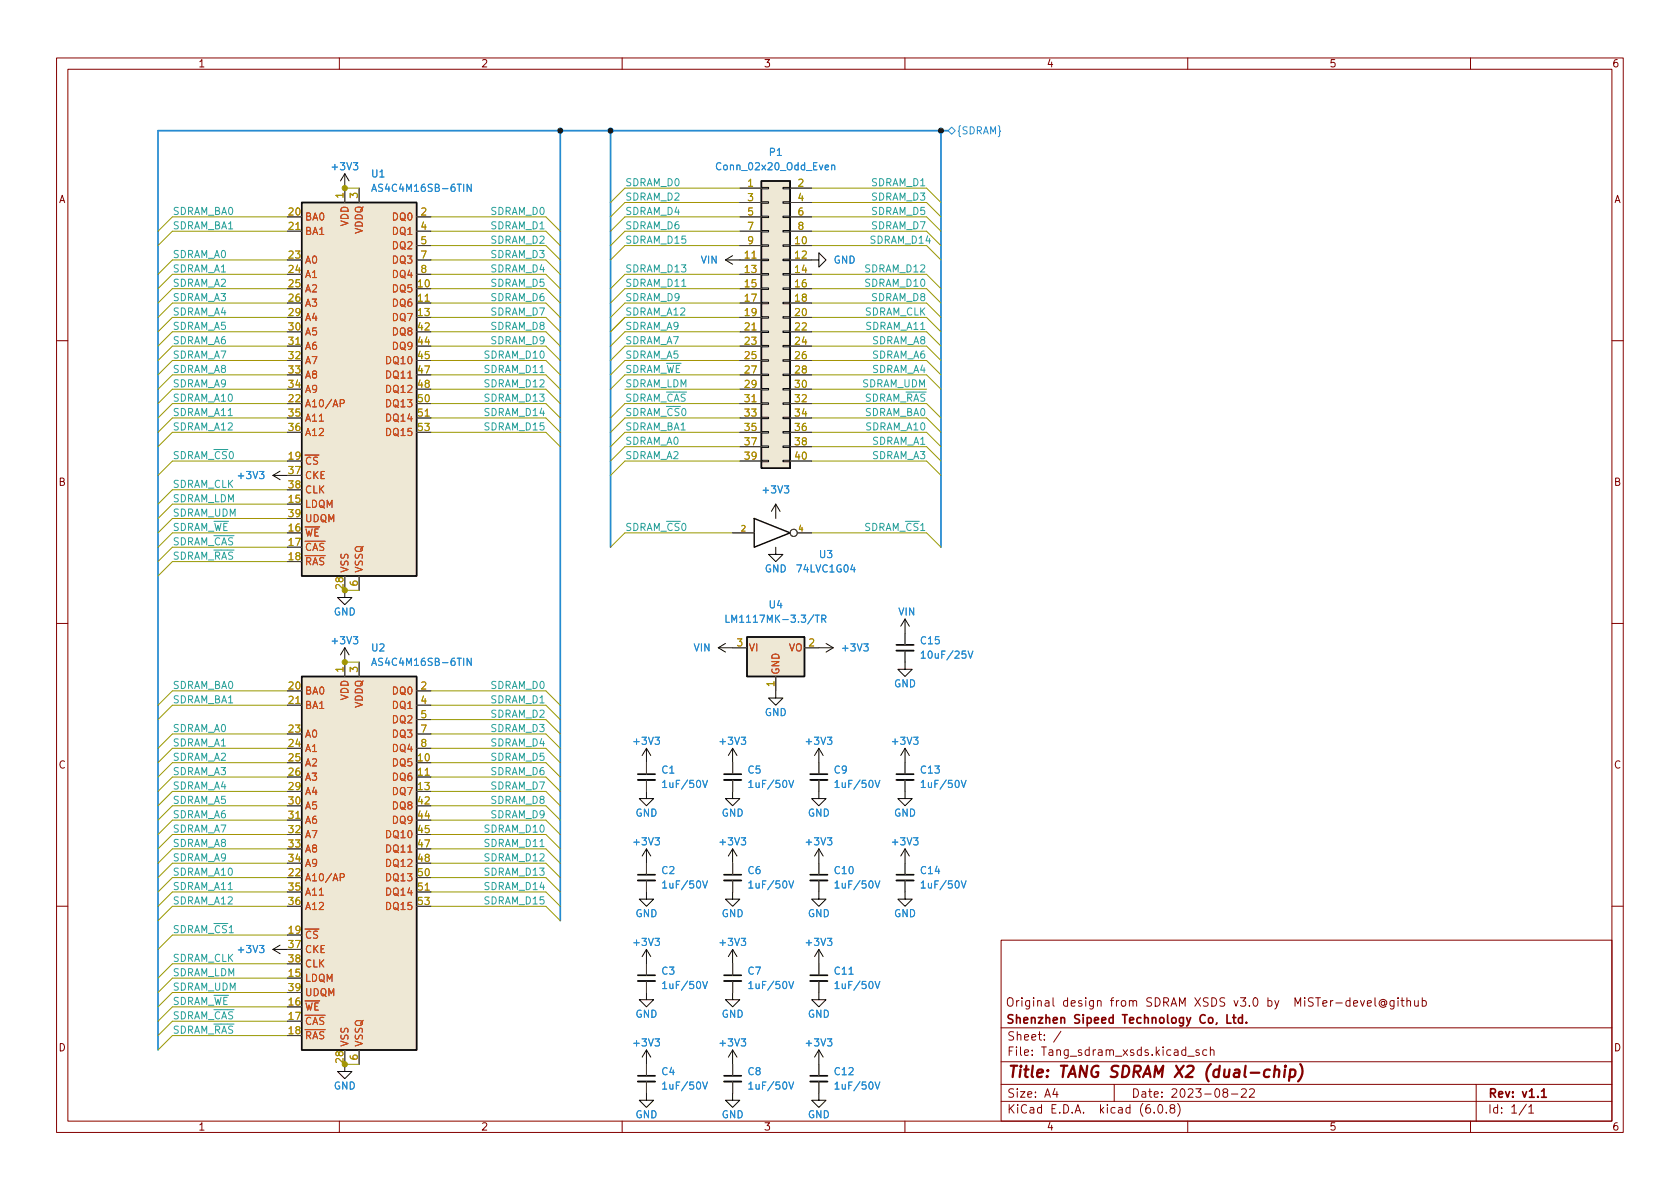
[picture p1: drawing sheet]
<svg xmlns="http://www.w3.org/2000/svg" width="297mm" height="210mm" viewBox="0 0 297 210" stroke-linecap="round" stroke-linejoin="round" font-family="sans-serif">
<g fill="none" stroke="#840000" stroke-width=".18">
<path d="M10 10.2h277v190.1h-277zM12 12.2h273v186.1h-273zM60 10.2v2M110 10.2v2M160 10.2v2M210 10.2v2M260 10.2v2M10 60.2h2M285 60.2h2M10 110.2h2M285 110.2h2M10 160.2h2"/>
<path d="M177 166.3h108v32h-108zM240.5 176.9l.4 1 .4-1M241.8 177.4l.7-.1-.1-.3-.4-.1-.2 .2v.8h.6M243.1 176.4v1.3l.2 .2M244.8 177.2a.36 .36 0 0 0-.5 0 .36 .36 0 0 0 0 .5 .36 .36 0 0 0 .5-.1M244.8 177.1v.5l.2 .1a.63 .63 0 0 0-.2-1 .63 .63 0 0 0-.9 .4 .7 .7 0 0 0 .2 .9 .7 .7 0 0 0 .9-.1M246.5 176.9v1.2l-.3 .3h-.4M246.5 177l-.5-.1-.2 .3v.4l.1 .3h.6M247.2 176.4v.2M247.2 176.9v1M247.7 176.9h.6M247.9 176.4v1.3l.4 .2"/>
<path d="M248.8 176.4v1.5M248.8 177.1l.2-.2 .3 .1 .1 .9M250.1 176.9l.1 1h.3l.3-.1M250.8 176.9v1M251.5 177l.4-.1 .3 .3v.4l-.2 .3h-.5M251.5 176.4v1.5M285 160.2h2M60 198.3v2M110 198.3v2M160 198.3v2M177 194.8h108M177 191.8h108"/>
<path d="M177 187.8h108M177 181.8h108M186.5 192.5l-.4 1h1M186.9 193v1M187.6 182.4l-1.3 1.9M197 191.8v3M204.1 196.7v.1M204.9 195.4l.2-.1a.81 .81 0 0 1 .6 .7 .81 .81 0 0 1-.3 .8h-.2a.81 .81 0 0 1-.6-.6 .81 .81 0 0 1 .3-.8zM206.2 196.7v.1M207.1 196l-.2-.3v-.2l.2-.2 .5 .1 .1 .2-.1 .2-.6 .2-.1 .3v.4l.2 .1h.5l.1-.3-.1-.4-.2-.1M208.2 195.1a1.72 1.72 0 0 1 0 2.3M210 198.3v2"/>
<path d="M210 186.8h1.1M212 185.7l-.4-.1-.2 .2 .1 .3 .5 .1v.4h-.6M213.4 185.7l-.5-.1-.3 .3v.4l.2 .3h.6M214 185.1v1.5M214 185.8l.2-.2 .4 .1v.9M216.5 193.2l-.3-.3 .1-.2 .2-.2 .4 .1 .2 .2-.1 .2-.6 .2-.2 .3 .1 .4 .2 .1h.4l.2-.3v-.2l-.3-.3M217.7 193.5h1.2M219.5 192.7l.6-.2 .2 .2 .1 .3-1 1h1M220.9 192.7l.6-.2 .2 .2 .1 .3-.9 1h.9M260 198.3v2M261 191.8v6.5M269.9 195.3l-1.3 1.9"/>
<path d="M270.3 196.8h.9M270.3 195.8l.4-.5v1.5"/>
</g>
<path d="M216.9 179.4v1.5h.8M217.9 179.9h.6M218.2 179.4v1.3l.3 .2M219.7 179.4v1.5M219.7 180l-.5-.1-.3 .3v.4l.2 .3h.6M220.4 180.8v.1M272.6 194h.8M272.6 193l.4-.5v1.5" fill="none" stroke="#840000" stroke-width=".3"/>
<path d="M225.4 189.3a.49 .49 0 0 1 .8 .1l-.1 1.1M225.5 188.5l-.3 2M227.2 189.1l-.2 1.4M227.3 188.5l-.1 .1 .1 .1 .1-.1-.1-.1v.2M228.1 189.2l.2-.1 .6 .1 .2 .3-.1 .6a.66 .66 0 0 1-1 .3M228.2 189.1l-.3 2M229.9 188.2a2.32 2.32 0 0 1-.4 3" fill="none" stroke="#840000" stroke-width=".4"/>
<g fill="none" stroke="#0a0a0a" stroke-width=".18">
<path d="M61 30.7l-.8 1.3M61 30.7v2.6M61 30.7l.7 1.3M134.6 38.2h1.3v.3h-1.3zM134.6 35.7h1.3v.2h-1.3zM134.6 33.1h1.3v.3h-1.3zM138.4 38.2h1.3v.3h-1.3zM138.4 35.7h1.3v.2h-1.3zM138.4 33.1h1.3v.3h-1.3zM128.3 46l1.2 .7M128.3 46h2.5M129.5 45.2l-1.2 .8"/>
<path d="M134.6 58.5h1.3v.3h-1.3zM134.6 56h1.3v.3h-1.3zM134.6 53.5h1.3v.2h-1.3zM134.6 50.9h1.3v.3h-1.3zM134.6 48.4h1.3v.2h-1.3zM134.6 45.8h1.3v.3h-1.3zM134.6 43.3h1.3v.3h-1.3zM134.6 40.8h1.3v.2h-1.3zM138.4 58.5h1.3v.3h-1.3zM138.4 56h1.3v.3h-1.3zM138.4 53.5h1.3v.2h-1.3zM138.4 50.9h1.3v.3h-1.3z"/>
<path d="M138.4 48.4h1.3v.2h-1.3zM138.4 45.8h1.3v.3h-1.3zM138.4 43.3h1.3v.3h-1.3zM138.4 40.8h1.3v.2h-1.3zM143.5 46h1.3v1.2l1.2-1.2-1.2-1.3v1.3M134.6 78.9h1.3v.2h-1.3zM134.6 76.3h1.3v.3h-1.3zM134.6 73.8h1.3v.2h-1.3zM134.6 71.2h1.3v.3h-1.3zM134.6 68.7h1.3v.3h-1.3zM134.6 66.2h1.3v.2h-1.3zM134.6 63.6h1.3v.3h-1.3z"/>
<path d="M134.6 61.1h1.3v.2h-1.3zM138.4 78.9h1.3v.2h-1.3zM138.4 76.3h1.3v.3h-1.3zM138.4 73.8h1.3v.2h-1.3zM138.4 71.2h1.3v.3h-1.3zM138.4 68.7h1.3v.3h-1.3zM138.4 66.2h1.3v.2h-1.3zM138.4 63.6h1.3v.3h-1.3zM138.4 61.1h1.3v.2h-1.3zM48.3 84.1l1.2 .7M48.3 84.1h2.5M49.5 83.3l-1.2 .8"/>
<path d="M134.6 81.4h1.3v.3h-1.3zM137.2 89.1l-.8 1.3M137.2 96.8v1.2h1.2l-1.2 1.3-1.3-1.3h1.3M137.2 89.1v2.6M137.2 89.1l.7 1.3M138.4 81.4h1.3v.3h-1.3zM61 114.5l-.8 1.3M61 104.4v1.3h1.2l-1.2 1.2-1.3-1.2h1.3M61 114.5v2.6M61 114.5l.7 1.3M127 114.5h2.5M127 114.5l1.3 .8"/>
<path d="M128.3 113.8l-1.3 .7M144.8 114.5h2.5M146 113.8l1.3 .7M147.3 114.5l-1.2 .8M160 109.5l-.7 1.2M160 117.1v1.3h1.3l-1.3 1.2-1.2-1.2h1.2M160 109.5v2.5M160 109.5l.8 1.2M114.3 132.3l-.8 1.3M114.3 139.9v1.3h1.3l-1.3 1.3-1.3-1.3h1.3M114.3 132.3v2.6M114.3 132.3l.8 1.3"/>
<path d="M129.5 139.9v1.3h1.3l-1.3 1.3-1.2-1.3h1.2M129.5 132.3v2.6M129.5 132.3l.8 1.3M129.5 132.3l-.7 1.3M137.2 122.2v1.2h1.2l-1.2 1.3-1.3-1.3h1.3M144.8 132.3l-.8 1.3M144.8 139.9v1.3h1.2l-1.2 1.3-1.3-1.3h1.3M144.8 132.3v2.6M144.8 132.3l.7 1.3M160 132.3l-.7 1.3M160 139.9v1.3h1.3l-1.3 1.3-1.2-1.3h1.2M160 132.3v2.6"/>
<path d="M160 132.3l.8 1.3M114.3 150.1l-.8 1.3M114.3 157.7v1.3h1.3l-1.3 1.3-1.3-1.3h1.3M114.3 150.1v2.5M114.3 150.1l.8 1.3M129.5 157.7v1.3h1.3l-1.3 1.3-1.2-1.3h1.2M129.5 150.1v2.5M129.5 150.1l.8 1.3M129.5 150.1l-.7 1.3M144.8 150.1l-.8 1.3M144.8 157.7v1.3h1.2l-1.2 1.3-1.3-1.3h1.3M144.8 150.1v2.5"/>
<path d="M144.8 150.1l.7 1.3M160 150.1l-.7 1.3M160 157.7v1.3h1.3l-1.3 1.3-1.2-1.3h1.2M160 150.1v2.5M160 150.1l.8 1.3M48.3 167.9l1.2 .8M48.3 167.9h2.5M49.5 167.1l-1.2 .8M114.3 167.9l-.8 1.3M114.3 175.5v1.3h1.3l-1.3 1.2-1.3-1.2h1.3M114.3 167.9v2.5M114.3 167.9l.8 1.3"/>
<path d="M129.5 175.5v1.3h1.3l-1.3 1.2-1.2-1.2h1.2M129.5 167.9v2.5M129.5 167.9l.8 1.3M129.5 167.9l-.7 1.3M144.8 167.9l-.8 1.3M144.8 175.5v1.3h1.2l-1.2 1.2-1.3-1.2h1.3M144.8 167.9v2.5M144.8 167.9l.7 1.3M61 188.2v1.3h1.2l-1.2 1.2-1.3-1.2h1.3M114.3 185.7l-.8 1.2M114.3 193.3v1.3h1.3l-1.3 1.2-1.3-1.2h1.3M114.3 185.7v2.5"/>
<path d="M114.3 185.7l.8 1.2M129.5 193.3v1.3h1.3l-1.3 1.2-1.2-1.2h1.2M129.5 185.7v2.5M129.5 185.7l.8 1.2M129.5 185.7l-.7 1.2M144.8 185.7l-.8 1.2M144.8 193.3v1.3h1.2l-1.2 1.2-1.3-1.2h1.3M144.8 185.7v2.5M144.8 185.7l.7 1.2"/>
</g>
<g fill="none" stroke="#0a0a0a" stroke-width=".33">
<path d="M158.5 115.1h3M112.8 137.9h3M128 137.9h3.1M143.3 137.9h3M158.5 137.9h3M112.8 155.7h3M128 155.7h3.1M143.3 155.7h3M158.5 155.7h3M112.8 173.5h3M128 173.5h3.1M143.3 173.5h3"/>
<path d="M112.8 191.3h3M128 191.3h3.1M143.3 191.3h3"/>
</g>
<g fill="none" stroke="#0a0a0a" stroke-width=".3">
<path d="M158.5 114h3M112.8 136.9h3M128 136.9h3.1M143.3 136.9h3M158.5 136.9h3M112.8 154.7h3M128 154.7h3.1M143.3 154.7h3M158.5 154.7h3M112.8 172.5h3M128 172.5h3.1M143.3 172.5h3"/>
<path d="M112.8 190.2h3M128 190.2h3.1M143.3 190.2h3"/>
</g>
<g fill="none" stroke="#493f36" stroke-width=".18">
<path d="M61 33.3v2.5M63.5 33.3v2.5M73.7 38.3h2.5M130.8 33.3h3.8M130.8 35.8h3.8M130.8 38.3h3.8M139.7 33.3h3.8M139.7 35.8h3.8M139.7 38.3h3.8M50.8 40.9h2.5M73.7 43.4h2.5M73.7 46h2.5"/>
<path d="M73.7 48.5h2.5M73.7 53.6h2.5M73.7 40.9h2.5M130.8 43.4h3.8M130.8 46h3.8M130.8 48.5h3.8M130.8 51h3.8M130.8 53.6h3.8M130.8 56.1h3.8M130.8 58.7h3.8M130.8 40.9h3.8M139.7 43.4h3.8"/>
<path d="M139.7 46h3.8M139.7 48.5h3.8M139.7 51h3.8M139.7 53.6h3.8M139.7 56.1h3.8M139.7 58.7h3.8M139.7 40.9h3.8M50.8 61.2h2.5M73.7 73.9h2.5M130.8 61.2h3.8M130.8 63.7h3.8M130.8 66.3h3.8"/>
<path d="M130.8 68.8h3.8M130.8 71.4h3.8M130.8 73.9h3.8M130.8 76.4h3.8M130.8 79h3.8M139.7 61.2h3.8M139.7 63.7h3.8M139.7 66.3h3.8M139.7 68.8h3.8M139.7 71.4h3.8M139.7 73.9h3.8M139.7 76.4h3.8"/>
<path d="M139.7 79h3.8M129.5 94.2h3.8M130.8 81.5h3.8M139.7 81.5h3.8M141 94.2h2.5M61 117.1v2.5M63.5 101.8v2.6M63.5 117.1v2.5M129.5 114.5h2.6M137.2 119.6v2.6M142.2 114.5h2.6M160 112v2"/>
<path d="M160 115.1v2M50.8 124.7h2.5M73.7 137.4h2.5M73.7 122.2h2.5M73.7 124.7h2.5M73.7 127.2h2.5M73.7 129.8h2.5M73.7 132.3h2.5M114.3 134.9v2M114.3 137.9v2M129.5 134.9v2M129.5 137.9v2"/>
<path d="M144.8 134.9v2M144.8 137.9v2M160 134.9v2M160 137.9v2M50.8 145h2.5M73.7 157.7h2.5M114.3 152.6v2.1M114.3 155.7v2M129.5 152.6v2.1M129.5 155.7v2M144.8 152.6v2.1M144.8 155.7v2"/>
<path d="M160 152.6v2.1M160 155.7v2M114.3 170.4v2.1M114.3 173.5v2M129.5 170.4v2.1M129.5 173.5v2M144.8 170.4v2.1M144.8 173.5v2M63.5 185.7v2.5M114.3 188.2v2M114.3 191.3v2M129.5 188.2v2"/>
<path d="M129.5 191.3v2M144.8 188.2v2M144.8 191.3v2"/>
<circle cx="140.3" cy="94.2" r=".63"/>
</g>
<g fill="none" stroke="#268bd2" stroke-width=".18">
<path d="M65.7 33.8l.4-1.2 .5 1.2M65.8 33.5h.6M83.3 32.6v1.2l-.7-1.2v1.2M147 29.3l.2-.1h.3l.1 .8M147 29.2v.8M167.6 23.1l.7-.6 .6 .6-.6 .6zM65.7 117.7l.4-1.3 .5 1.3M65.8 117.3h.6M83.3 116.4v1.3l-.7-1.3v1.3M128.4 108.8v1.2h.6M145.3 109.4h.6l.1-.2v-.3l-.7-.1v1.2M145.6 109.4l.4 .6"/>
<path d="M162.9 116.4h.7M162.9 115.5l.3-.4v1.3M171.2 115.1l.4 1.3 .4-1.3M117.2 139.3h.7M117.2 138.4l.3-.4v1.3M124.2 138l.5 1.3 .4-1.3M132.4 139.3h.7M132.4 138.4l.4-.4v1.3M139.5 138l.4 1.3 .4-1.3M147.6 139.3h.8M147.6 138.4l.4-.4v1.3M154.7 138l.4 1.3 .5-1.3"/>
<path d="M162.9 139.3h.7M162.9 138.4l.3-.4v1.3M170 138l.4 1.3 .4-1.3M117.2 157h.7M117.2 156.1l.3-.3v1.2M124.2 155.8l.5 1.2 .4-1.2M132.4 157h.7M132.4 156.1l.4-.3v1.2M139.5 155.8l.4 1.2 .4-1.2M147.6 157h.8M147.6 156.1l.4-.3v1.2M154.7 155.8l.4 1.2 .5-1.2"/>
<path d="M162.9 157h.7M162.9 156.1l.3-.3v1.2M170 155.8l.4 1.2 .4-1.2M117.2 174.8h.7M117.2 173.9l.3-.4v1.3M124.2 173.5l.5 1.3 .4-1.3M132.4 174.8h.7M132.4 173.9l.4-.4v1.3M139.5 173.5l.4 1.3 .4-1.3M147.6 174.8h.8M147.6 173.9l.4-.4v1.3M154.7 173.5l.4 1.3 .5-1.3"/>
<path d="M117.2 192.6h.7M117.2 191.7l.3-.4v1.3M124.2 191.3l.5 1.3 .4-1.3M132.4 192.6h.7M132.4 191.7l.4-.4v1.3M139.5 191.3l.4 1.3 .4-1.3M147.6 192.6h.8M147.6 191.7l.4-.4v1.3M154.7 191.3l.4 1.3 .5-1.3"/>
</g>
<g fill="#eee8d5" stroke="#eee8d5" stroke-width=".18">
<path d="M53.3 119.6h20.4v66.1h-20.4z"/>
<path d="M132.1 112.6h10.1v7h-10.1z"/>
<path d="M134.6 32h5.1v50.8h-5.1z"/>
<path d="M53.3 35.8h20.4v66h-20.4z"/>
</g>
<path d="M53.3 35.8h20.4v66h-20.4zM134.6 32h5.1v50.8h-5.1zM133.3 91.7l6.4 2.5-6.4 2.6zM53.3 119.6h20.4v66.1h-20.4zM132.1 112.6h10.1v7h-10.1z" fill="none" stroke="#0a0a0a" stroke-width=".25"/>
<path d="M60.2 71.3h.6l.1-.2-.1-.3-.6-.1v1.2M60.2 155.2l.6-.1 .1-.2-.1-.3-.6-.1v1.3" fill="none" stroke="#cb4b16" stroke-width=".18"/>
<path d="M99.1 23.1v139.7M107.9 23.1v73.7M166.4 23.1v73.7M167.6 23.1h-139.7v162.6" fill="none" stroke="#268bd2" stroke-width=".3"/>
<g fill="none" stroke="#990" stroke-width=".18">
<path d="M50.8 38.3h-20.3l-2.6 2.6M61 33.3h2.5M76.2 38.3h20.3l2.6 2.6M130.8 38.3h-20.3l-2.6 2.6M130.8 33.3h-20.3l-2.6 2.5M130.8 35.8h-20.3l-2.6 2.5M143.5 38.3h20.3l2.6 2.6M143.5 33.3h20.3l2.6 2.5M143.5 35.8h20.3l2.6 2.5M50.8 58.7h-20.3l-2.6 2.5M50.8 46h-20.3l-2.6 2.5M50.8 40.9h-20.3l-2.6 2.5"/>
<path d="M50.8 53.6h-20.3l-2.6 2.5M50.8 56.1h-20.3l-2.6 2.6M50.8 51h-20.3l-2.6 2.6M50.8 48.5h-20.3l-2.6 2.5M76.2 48.5h20.3l2.6 2.5M76.2 58.7h20.3l2.6 2.5M76.2 40.9h20.3l2.6 2.5M76.2 53.6h20.3l2.6 2.5M76.2 56.1h20.3l2.6 2.6M76.2 51h20.3l2.6 2.6M76.2 43.4h20.3l2.6 2.6M76.2 46h20.3l2.6 2.5"/>
<path d="M130.8 58.7h-20.3l-2.6 2.5M130.8 40.9h-20.3l-2.6 2.5M130.8 53.6h-20.3l-2.6 2.5M130.8 56.1h-20.3l-2.6 2.6M130.8 51h-20.3l-2.6 2.6M130.8 43.4h-20.3l-2.6 2.6M130.8 48.5h-20.3l-2.6 2.5M143.5 58.7h20.3l2.6 2.5M143.5 40.9h20.3l2.6 2.5M143.5 53.6h20.3l2.6 2.5M143.5 56.1h20.3l2.6 2.6M143.5 51h20.3l2.6 2.6"/>
<path d="M143.5 43.4h20.3l2.6 2.6M143.5 48.5h20.3l2.6 2.5M50.8 61.2h-20.3l-2.6 2.5M50.8 71.4h-20.3l-2.6 2.5M50.8 63.7h-20.3l-2.6 2.6M50.8 68.8h-20.3l-2.6 2.6M50.8 66.3h-20.3l-2.6 2.5M50.8 73.9h-20.3l-2.6 2.5M50.8 76.4h-20.3l-2.6 2.6M76.2 61.2h20.3l2.6 2.5M76.2 71.4h20.3l2.6 2.5M76.2 63.7h20.3l2.6 2.6"/>
<path d="M76.2 68.8h20.3l2.6 2.6M76.2 66.3h20.3l2.6 2.5M76.2 73.9h20.3l2.6 2.5M76.2 76.4h20.3l2.6 2.6M110.5 68.8h20.3M130.8 61.2h-20.3l-2.6 2.5M130.8 71.4h-20.3l-2.6 2.5M130.8 63.7h-20.3l-2.6 2.6M130.8 66.3h-20.3l-2.6 2.5M130.8 73.9h-20.3l-2.6 2.5M130.8 76.4h-20.3l-2.6 2.6M130.8 79h-20.3l-2.6 2.5"/>
<path d="M143.5 61.2h20.3l2.6 2.5M143.5 71.4h20.3l2.6 2.5M143.5 63.7h20.3l2.6 2.6M143.5 68.8h20.3M143.5 66.3h20.3l2.6 2.5M143.5 73.9h20.3l2.6 2.5M143.5 76.4h20.3l2.6 2.6M143.5 79h20.3l2.6 2.5M50.8 94.2h-20.3l-2.6 2.6M50.8 99.3h-20.3l-2.6 2.5M50.8 89.1h-20.3l-2.6 2.6M50.8 91.7h-20.3l-2.6 2.5"/>
<path d="M50.8 96.8h-20.3l-2.6 2.5M50.8 86.6h-20.3l-2.6 2.5M50.8 81.5h-20.3l-2.6 2.6M129.5 94.2h-19l-2.6 2.6M130.8 81.5h-20.3l-2.6 2.6M143.5 94.2h20.3l2.6 2.6M143.5 81.5h20.3l2.6 2.6M61 104.4h2.5M61 117.1h2.5M50.8 122.2h-20.3l-2.6 2.5M50.8 129.8h-20.3l-2.6 2.5M50.8 124.7h-20.3l-2.6 2.5"/>
<path d="M50.8 137.4h-20.3l-2.6 2.5M50.8 132.3h-20.3l-2.6 2.6M50.8 139.9h-20.3l-2.6 2.6M50.8 134.9h-20.3l-2.6 2.5M76.2 122.2h20.3l2.6 2.5M76.2 132.3h20.3l2.6 2.6M76.2 124.7h20.3l2.6 2.5M76.2 137.4h20.3l2.6 2.5M76.2 139.9h20.3l2.6 2.6M76.2 134.9h20.3l2.6 2.5M76.2 129.8h20.3l2.6 2.5M76.2 127.2h20.3l2.6 2.6"/>
<path d="M50.8 142.5h-20.3l-2.6 2.5M50.8 152.6h-20.3l-2.6 2.6M50.8 147.6h-20.3l-2.6 2.5M50.8 150.1h-20.3l-2.6 2.5M50.8 157.7h-20.3l-2.6 2.6M50.8 155.2h-20.3l-2.6 2.5M50.8 145h-20.3l-2.6 2.6M76.2 145h20.3l2.6 2.6M76.2 152.6h20.3l2.6 2.6M76.2 147.6h20.3l2.6 2.5M76.2 150.1h20.3l2.6 2.5M76.2 157.7h20.3l2.6 2.6"/>
<path d="M76.2 155.2h20.3l2.6 2.5M76.2 142.5h20.3l2.6 2.5M50.8 165.3h-20.3l-2.6 2.6M50.8 160.3h-20.3l-2.6 2.5M50.8 170.4h-20.3l-2.6 2.6M50.8 175.5h-20.3l-2.6 2.5M50.8 173h-20.3l-2.6 2.5M50.8 178h-20.3l-2.6 2.6M76.2 160.3h20.3l2.6 2.5M50.8 183.1h-20.3l-2.6 2.6M50.8 180.6h-20.3l-2.6 2.5M61 188.2h2.5"/>
</g>
<g fill="#859900" stroke="#859900" stroke-width=".18">
<circle cx="61" cy="104.4" r=".46"/>
<circle cx="61" cy="117.1" r=".46"/>
<circle cx="61" cy="33.3" r=".46"/>
<circle cx="61" cy="188.2" r=".46"/>
</g>
<g fill="#000084" stroke="#000084" stroke-width=".18">
<circle cx="99.1" cy="23.1" r=".46"/>
<circle cx="107.9" cy="23.1" r=".46"/>
<circle cx="166.4" cy="23.1" r=".46"/>
</g>
<text font-size="2.8" fill="#840000" x="178" y="190.6">Title: TANG SDRAM X2 (dual-chip)</text>
<g font-size="2.1" fill="#840000">
<text x="177.8" y="178">Original design from SDRAM XSDS v3.0 by MiSTer-devel@github</text>
<text x="177.8" y="181">Shenzhen Sipeed Technology Co, Ltd.</text>
<text x="178" y="184">Sheet: /</text>
<text x="178" y="186.7">File: Tang_sdram_xsds.kicad_sch</text>
<text x="178" y="196.9">KiCad E.D.A. kicad (6.0.8)</text>
<text x="178" y="194.1">Size: A4</text>
<text x="200" y="194.1">Date: 2023-08-22</text>
<text x="263" y="194.1">Rev: v1.1</text>
<text x="263" y="196.9">Id: 1/1</text>
</g>
<g font-size="1.8" fill="#840000">
<text x="35" y="11.9">1</text>
<text x="85" y="11.9">2</text>
<text x="135" y="11.9">3</text>
<text x="185" y="11.9">4</text>
<text x="235" y="11.9">5</text>
<text x="285" y="11.9">6</text>
<text x="10.3" y="35.9">A</text>
<text x="285.3" y="35.9">A</text>
<text x="10.3" y="85.9">B</text>
<text x="285.3" y="85.9">B</text>
<text x="10.3" y="135.9">C</text>
<text x="285.3" y="135.9">C</text>
<text x="10.3" y="185.9">D</text>
<text x="285.3" y="185.9">D</text>
<text x="35" y="199.9">1</text>
<text x="85" y="199.9">2</text>
<text x="135" y="199.9">3</text>
<text x="185" y="199.9">4</text>
<text x="235" y="199.9">5</text>
<text x="285" y="199.9">6</text>
</g>
<g font-size="1.8" fill="#268bd2">
<text x="169.1" y="23.7">{SDRAM}</text>
<text x="136.1" y="27.6">P1</text>
<text x="58.9" y="30.1">+3V3</text>
<text x="65.7" y="31.4">U1</text>
<text x="66.6" y="33.9">AS4C4M16SB-6TIN</text>
<text x="127.1" y="30.1">Conn_02x20_Odd_Even</text>
<text x="123.9" y="46.6">VIN</text>
<text x="147.4" y="46.6">GND</text>
<text x="42.3" y="84.7">+3V3</text>
<text x="135.1" y="87.2">+3V3</text>
<text x="135.2" y="101.2">GND</text>
<text x="141.1" y="101.2">74LVC1G04</text>
<text x="144.9" y="98.7">U3</text>
<text x="136" y="107.6">U4</text>
<text x="58.9" y="113.9">+3V3</text>
<text x="59" y="108.8">GND</text>
<text x="129.6" y="110.1">LM1117MK-3.3/TR</text>
<text x="158.9" y="108.8">VIN</text>
<text x="162.9" y="113.9">C15</text>
<text x="65.7" y="115.2">U2</text>
<text x="66.6" y="117.7">AS4C4M16SB-6TIN</text>
<text x="122.7" y="115.2">VIN</text>
<text x="149.1" y="115.2">+3V3</text>
<text x="163.5" y="116.5">10uF/25V</text>
<text x="158.1" y="121.5">GND</text>
<text x="112.2" y="131.7">+3V3</text>
<text x="127.5" y="131.7">+3V3</text>
<text x="135.2" y="126.6">GND</text>
<text x="142.7" y="131.7">+3V3</text>
<text x="157.9" y="131.7">+3V3</text>
<text x="117" y="136.8">C1</text>
<text x="132.3" y="136.8">C5</text>
<text x="147.5" y="136.8">C9</text>
<text x="162.9" y="136.8">C13</text>
<text x="117.7" y="139.3">1uF/50V</text>
<text x="132.9" y="139.3">1uF/50V</text>
<text x="148.2" y="139.3">1uF/50V</text>
<text x="163.4" y="139.3">1uF/50V</text>
<text x="112.2" y="149.5">+3V3</text>
<text x="112.3" y="144.4">GND</text>
<text x="127.5" y="149.5">+3V3</text>
<text x="127.6" y="144.4">GND</text>
<text x="142.7" y="149.5">+3V3</text>
<text x="142.8" y="144.4">GND</text>
<text x="157.9" y="149.5">+3V3</text>
<text x="158.1" y="144.4">GND</text>
<text x="117" y="154.6">C2</text>
<text x="132.3" y="154.6">C6</text>
<text x="147.6" y="154.6">C10</text>
<text x="162.9" y="154.6">C14</text>
<text x="117.7" y="157.1">1uF/50V</text>
<text x="132.9" y="157.1">1uF/50V</text>
<text x="148.2" y="157.1">1uF/50V</text>
<text x="163.4" y="157.1">1uF/50V</text>
<text x="112.2" y="167.3">+3V3</text>
<text x="112.3" y="162.2">GND</text>
<text x="127.5" y="167.3">+3V3</text>
<text x="127.6" y="162.2">GND</text>
<text x="142.7" y="167.3">+3V3</text>
<text x="142.8" y="162.2">GND</text>
<text x="158.1" y="162.2">GND</text>
<text x="42.3" y="168.5">+3V3</text>
<text x="117" y="172.3">C3</text>
<text x="132.3" y="172.3">C7</text>
<text x="147.6" y="172.3">C11</text>
<text x="112.3" y="180">GND</text>
<text x="117.7" y="174.9">1uF/50V</text>
<text x="127.6" y="180">GND</text>
<text x="132.9" y="174.9">1uF/50V</text>
<text x="142.8" y="180">GND</text>
<text x="148.2" y="174.9">1uF/50V</text>
<text x="112.2" y="185">+3V3</text>
<text x="127.5" y="185">+3V3</text>
<text x="142.7" y="185">+3V3</text>
<text x="117" y="190.1">C4</text>
<text x="132.3" y="190.1">C8</text>
<text x="147.6" y="190.1">C12</text>
<text x="59" y="192.7">GND</text>
<text x="112.3" y="197.7">GND</text>
<text x="117.7" y="192.7">1uF/50V</text>
<text x="127.6" y="197.7">GND</text>
<text x="132.9" y="192.7">1uF/50V</text>
<text x="142.8" y="197.7">GND</text>
<text x="148.2" y="192.7">1uF/50V</text>
</g>
<g font-size="1.8" fill="#b58900">
<text x="60.7" y="35" transform="rotate(-90 60.7 35)">1</text>
<text x="63.2" y="35" transform="rotate(-90 63.2 35)">3</text>
<text x="132.2" y="33">1</text>
<text x="132.2" y="35.6">3</text>
<text x="141.1" y="33">2</text>
<text x="141.1" y="35.6">4</text>
<text x="51.1" y="38.1">20</text>
<text x="51.1" y="40.6">21</text>
<text x="74.4" y="38.1">2</text>
<text x="74.4" y="40.6">4</text>
<text x="132.2" y="38.1">5</text>
<text x="132.2" y="40.6">7</text>
<text x="141.1" y="38.1">6</text>
<text x="141.1" y="40.6">8</text>
<text x="51.1" y="45.7">23</text>
<text x="74.4" y="43.2">5</text>
<text x="74.4" y="45.7">7</text>
<text x="131.7" y="45.7">11</text>
<text x="132.2" y="43.2">9</text>
<text x="140.6" y="43.2">10</text>
<text x="140.6" y="45.7">12</text>
<text x="51.1" y="48.3">24</text>
<text x="51.1" y="50.8">25</text>
<text x="51.1" y="53.3">26</text>
<text x="73.9" y="50.8">10</text>
<text x="73.9" y="53.3">11</text>
<text x="74.4" y="48.3">8</text>
<text x="131.7" y="48.3">13</text>
<text x="131.7" y="50.8">15</text>
<text x="131.7" y="53.3">17</text>
<text x="140.6" y="48.3">14</text>
<text x="140.6" y="50.8">16</text>
<text x="140.6" y="53.3">18</text>
<text x="51.1" y="55.9">29</text>
<text x="51.1" y="58.4">30</text>
<text x="73.9" y="55.9">13</text>
<text x="73.9" y="58.4">42</text>
<text x="131.7" y="55.9">19</text>
<text x="131.7" y="58.4">21</text>
<text x="140.6" y="55.9">20</text>
<text x="140.6" y="58.4">22</text>
<text x="51.1" y="61">31</text>
<text x="51.1" y="63.5">32</text>
<text x="73.9" y="61">44</text>
<text x="73.9" y="63.5">45</text>
<text x="131.7" y="61">23</text>
<text x="131.7" y="63.5">25</text>
<text x="140.6" y="61">24</text>
<text x="140.6" y="63.5">26</text>
<text x="51.1" y="71.1">22</text>
<text x="51.1" y="66">33</text>
<text x="51.1" y="68.6">34</text>
<text x="73.9" y="66">47</text>
<text x="73.9" y="68.6">48</text>
<text x="73.9" y="71.1">50</text>
<text x="131.7" y="66">27</text>
<text x="131.7" y="68.6">29</text>
<text x="131.7" y="71.1">31</text>
<text x="140.6" y="66">28</text>
<text x="140.6" y="68.6">30</text>
<text x="140.6" y="71.1">32</text>
<text x="51.1" y="73.7">35</text>
<text x="51.1" y="76.2">36</text>
<text x="73.9" y="73.7">51</text>
<text x="73.9" y="76.2">53</text>
<text x="131.7" y="73.7">33</text>
<text x="131.7" y="76.2">35</text>
<text x="140.6" y="73.7">34</text>
<text x="140.6" y="76.2">36</text>
<text x="51.1" y="81.3">19</text>
<text x="51.1" y="83.8">37</text>
<text x="131.7" y="78.7">37</text>
<text x="131.7" y="81.3">39</text>
<text x="140.6" y="78.7">38</text>
<text x="140.6" y="81.3">40</text>
<text x="51.1" y="88.9">15</text>
<text x="51.1" y="86.4">38</text>
<text x="51.1" y="94">16</text>
<text x="51.1" y="91.4">39</text>
<text x="51.1" y="96.5">17</text>
<text x="51.1" y="99.1">18</text>
<text x="60.7" y="104.1" transform="rotate(-90 60.7 104.1)">28</text>
<text x="63.2" y="103.6" transform="rotate(-90 63.2 103.6)">6</text>
<text x="60.7" y="118.9" transform="rotate(-90 60.7 118.9)">1</text>
<text x="63.2" y="118.9" transform="rotate(-90 63.2 118.9)">3</text>
<text x="130.3" y="114.3">3</text>
<text x="143" y="114.3">2</text>
<text x="51.1" y="121.9">20</text>
<text x="51.1" y="124.5">21</text>
<text x="74.4" y="121.9">2</text>
<text x="74.4" y="124.5">4</text>
<text x="136.9" y="121.4" transform="rotate(-90 136.9 121.4)">1</text>
<text x="51.1" y="129.5">23</text>
<text x="74.4" y="127">5</text>
<text x="74.4" y="129.5">7</text>
<text x="51.1" y="132.1">24</text>
<text x="51.1" y="134.6">25</text>
<text x="51.1" y="137.2">26</text>
<text x="73.9" y="134.6">10</text>
<text x="73.9" y="137.2">11</text>
<text x="74.4" y="132.1">8</text>
<text x="51.1" y="139.7">29</text>
<text x="51.1" y="142.2">30</text>
<text x="73.9" y="139.7">13</text>
<text x="73.9" y="142.2">42</text>
<text x="51.1" y="144.8">31</text>
<text x="51.1" y="147.3">32</text>
<text x="51.1" y="149.9">33</text>
<text x="73.9" y="144.8">44</text>
<text x="73.9" y="147.3">45</text>
<text x="73.9" y="149.9">47</text>
<text x="51.1" y="154.9">22</text>
<text x="51.1" y="152.4">34</text>
<text x="73.9" y="152.4">48</text>
<text x="73.9" y="154.9">50</text>
<text x="51.1" y="157.5">35</text>
<text x="51.1" y="160">36</text>
<text x="73.9" y="157.5">51</text>
<text x="73.9" y="160">53</text>
<text x="51.1" y="165.1">19</text>
<text x="51.1" y="167.6">37</text>
<text x="51.1" y="172.7">15</text>
<text x="51.1" y="170.2">38</text>
<text x="51.1" y="177.8">16</text>
<text x="51.1" y="175.3">39</text>
<text x="51.1" y="180.3">17</text>
<text x="51.1" y="182.9">18</text>
<text x="60.7" y="187.9" transform="rotate(-90 60.7 187.9)">28</text>
<text x="63.2" y="187.4" transform="rotate(-90 63.2 187.4)">6</text>
</g>
<g font-size="1.8" fill="#2aa198">
<text x="110.5" y="32.9">SDRAM_D0</text>
<text x="110.5" y="35.5">SDRAM_D2</text>
<text x="154.1" y="32.9">SDRAM_D1</text>
<text x="154.1" y="35.5">SDRAM_D3</text>
<text x="30.5" y="38">SDRAM_BA0</text>
<text x="30.5" y="40.5">SDRAM_BA1</text>
<text x="86.8" y="40.5">SDRAM_D1</text>
<text x="86.8" y="38">SDRAM_D0</text>
<text x="110.5" y="38">SDRAM_D4</text>
<text x="110.5" y="40.5">SDRAM_D6</text>
<text x="154.1" y="38">SDRAM_D5</text>
<text x="154.1" y="40.5">SDRAM_D7</text>
<text x="30.5" y="45.6">SDRAM_A0</text>
<text x="86.8" y="45.6">SDRAM_D3</text>
<text x="86.8" y="43.1">SDRAM_D2</text>
<text x="110.5" y="43.1">SDRAM_D15</text>
<text x="153.7" y="43.1">SDRAM_D14</text>
<text x="30.5" y="48.2">SDRAM_A1</text>
<text x="30.5" y="53.2">SDRAM_A3</text>
<text x="30.5" y="50.7">SDRAM_A2</text>
<text x="86.8" y="53.2">SDRAM_D6</text>
<text x="86.8" y="48.2">SDRAM_D4</text>
<text x="86.8" y="50.7">SDRAM_D5</text>
<text x="110.5" y="50.7">SDRAM_D11</text>
<text x="110.5" y="48.2">SDRAM_D13</text>
<text x="110.5" y="53.2">SDRAM_D9</text>
<text x="153.1" y="48.2">SDRAM_D12</text>
<text x="153.1" y="50.7">SDRAM_D10</text>
<text x="154.1" y="53.2">SDRAM_D8</text>
<text x="30.5" y="55.8">SDRAM_A4</text>
<text x="30.5" y="58.3">SDRAM_A5</text>
<text x="86.8" y="58.3">SDRAM_D8</text>
<text x="86.8" y="55.8">SDRAM_D7</text>
<text x="110.5" y="58.3">SDRAM_A9</text>
<text x="110.5" y="55.8">SDRAM_A12</text>
<text x="152.7" y="55.8">SDRAM_CLK</text>
<text x="153.1" y="58.3">SDRAM_A11</text>
<text x="30.5" y="63.4">SDRAM_A7</text>
<text x="30.5" y="60.9">SDRAM_A6</text>
<text x="30.5" y="65.9">SDRAM_A8</text>
<text x="85.8" y="65.9">SDRAM_D11</text>
<text x="85.8" y="63.4">SDRAM_D10</text>
<text x="86.8" y="60.9">SDRAM_D9</text>
<text x="110.5" y="60.9">SDRAM_A7</text>
<text x="110.5" y="65.9">SDRAM_~{WE}</text>
<text x="110.5" y="63.4">SDRAM_A5</text>
<text x="154.1" y="63.4">SDRAM_A6</text>
<text x="154.1" y="60.9">SDRAM_A8</text>
<text x="154.1" y="65.9">SDRAM_A4</text>
<text x="30.5" y="68.5">SDRAM_A9</text>
<text x="30.5" y="71">SDRAM_A10</text>
<text x="85.8" y="71">SDRAM_D13</text>
<text x="85.8" y="68.5">SDRAM_D12</text>
<text x="110.5" y="71">SDRAM_~{CAS}</text>
<text x="110.5" y="68.5">SDRAM_LDM</text>
<text x="151.3" y="71">SDRAM_~{RAS}</text>
<text x="152.3" y="68.5">SDRAM_UDM</text>
<text x="30.5" y="73.6">SDRAM_A11</text>
<text x="30.5" y="76.1">SDRAM_A12</text>
<text x="85.8" y="73.6">SDRAM_D14</text>
<text x="85.8" y="76.1">SDRAM_D15</text>
<text x="110.5" y="76.1">SDRAM_BA1</text>
<text x="110.5" y="73.6">SDRAM_~{CS}0</text>
<text x="152.8" y="73.6">SDRAM_BA0</text>
<text x="153.1" y="76.1">SDRAM_A10</text>
<text x="30.5" y="81.2">SDRAM_~{CS}0</text>
<text x="110.5" y="78.6">SDRAM_A0</text>
<text x="110.5" y="81.2">SDRAM_A2</text>
<text x="154.1" y="78.6">SDRAM_A1</text>
<text x="154.1" y="81.2">SDRAM_A3</text>
<text x="30.5" y="86.3">SDRAM_CLK</text>
<text x="30.5" y="88.8">SDRAM_LDM</text>
<text x="30.5" y="91.3">SDRAM_UDM</text>
<text x="30.5" y="93.9">SDRAM_~{WE}</text>
<text x="110.5" y="93.9">SDRAM_~{CS}0</text>
<text x="151.5" y="93.9">SDRAM_~{CS}1</text>
<text x="30.5" y="99">SDRAM_~{RAS}</text>
<text x="30.5" y="96.4">SDRAM_~{CAS}</text>
<text x="30.5" y="121.8">SDRAM_BA0</text>
<text x="30.5" y="124.4">SDRAM_BA1</text>
<text x="86.8" y="121.8">SDRAM_D0</text>
<text x="86.8" y="124.4">SDRAM_D1</text>
<text x="30.5" y="129.4">SDRAM_A0</text>
<text x="30.5" y="132">SDRAM_A1</text>
<text x="86.8" y="126.9">SDRAM_D2</text>
<text x="86.8" y="129.4">SDRAM_D3</text>
<text x="86.8" y="132">SDRAM_D4</text>
<text x="30.5" y="137.1">SDRAM_A3</text>
<text x="30.5" y="134.5">SDRAM_A2</text>
<text x="86.8" y="137.1">SDRAM_D6</text>
<text x="86.8" y="134.5">SDRAM_D5</text>
<text x="30.5" y="142.1">SDRAM_A5</text>
<text x="30.5" y="139.6">SDRAM_A4</text>
<text x="86.8" y="139.6">SDRAM_D7</text>
<text x="86.8" y="142.1">SDRAM_D8</text>
<text x="30.5" y="147.2">SDRAM_A7</text>
<text x="30.5" y="144.7">SDRAM_A6</text>
<text x="30.5" y="149.8">SDRAM_A8</text>
<text x="85.8" y="147.2">SDRAM_D10</text>
<text x="85.8" y="149.8">SDRAM_D11</text>
<text x="86.8" y="144.7">SDRAM_D9</text>
<text x="30.5" y="154.8">SDRAM_A10</text>
<text x="30.5" y="152.3">SDRAM_A9</text>
<text x="85.8" y="152.3">SDRAM_D12</text>
<text x="85.8" y="154.8">SDRAM_D13</text>
<text x="30.5" y="157.4">SDRAM_A11</text>
<text x="30.5" y="159.9">SDRAM_A12</text>
<text x="85.8" y="157.4">SDRAM_D14</text>
<text x="85.8" y="159.9">SDRAM_D15</text>
<text x="30.5" y="165">SDRAM_~{CS}1</text>
<text x="30.5" y="172.6">SDRAM_LQM</text>
<text x="30.5" y="170.1">SDRAM_CLK</text>
<text x="30.5" y="177.7">SDRAM_~{WE}</text>
<text x="30.5" y="175.2">SDRAM_UDM</text>
<text x="30.5" y="182.8">SDRAM_~{RAS}</text>
<text x="30.5" y="180.2">SDRAM_~{CAS}</text>
</g>
<g font-size="1.8" fill="#cb4b16">
<text x="53.8" y="39">BA0</text>
<text x="53.8" y="41.5">BA1</text>
<text x="61.6" y="40.1" transform="rotate(-90 61.6 40.1)">VDD</text>
<text x="64.1" y="41.4" transform="rotate(-90 64.1 41.4)">VDDQ</text>
<text x="69.5" y="39">DQ0</text>
<text x="69.5" y="41.5">DQ1</text>
<text x="53.8" y="46.6">A0</text>
<text x="69.5" y="44.1">DQ2</text>
<text x="69.5" y="46.6">DQ3</text>
<text x="53.8" y="49.1">A1</text>
<text x="53.8" y="51.7">A2</text>
<text x="69.5" y="51.7">DQ5</text>
<text x="69.5" y="49.1">DQ4</text>
<text x="53.8" y="54.2">A3</text>
<text x="53.8" y="56.8">A4</text>
<text x="53.8" y="59.3">A5</text>
<text x="69.5" y="54.2">DQ6</text>
<text x="69.5" y="56.8">DQ7</text>
<text x="69.5" y="59.3">DQ8</text>
<text x="53.8" y="61.8">A6</text>
<text x="53.8" y="64.4">A7</text>
<text x="68.5" y="64.4">DQ10</text>
<text x="69.5" y="61.8">DQ9</text>
<text x="53.8" y="66.9">A8</text>
<text x="53.8" y="69.5">A9</text>
<text x="68.5" y="66.9">DQ11</text>
<text x="68.5" y="69.5">DQ12</text>
<text x="53.8" y="72">A10/AP</text>
<text x="53.8" y="74.5">A11</text>
<text x="53.8" y="77.1">A12</text>
<text x="68.5" y="72">DQ13</text>
<text x="68.5" y="74.5">DQ14</text>
<text x="68.5" y="77.1">DQ15</text>
<text x="53.8" y="82.2">~{CS}</text>
<text x="53.8" y="89.8">LDQM</text>
<text x="53.8" y="84.7">CKE</text>
<text x="53.8" y="87.2">CLK</text>
<text x="53.8" y="94.9">~{WE}</text>
<text x="53.8" y="92.3">UDQM</text>
<text x="53.8" y="97.4">~{CAS}</text>
<text x="53.8" y="99.9">~{RAS}</text>
<text x="61.6" y="101.3" transform="rotate(-90 61.6 101.3)">VSS</text>
<text x="64.1" y="101.3" transform="rotate(-90 64.1 101.3)">VSSQ</text>
<text x="132.3" y="115.2">VI</text>
<text x="137.8" y="119.4" transform="rotate(-90 137.8 119.4)">GND</text>
<text x="139.4" y="115.2">VO</text>
<text x="53.8" y="122.8">BA0</text>
<text x="53.8" y="125.3">BA1</text>
<text x="61.6" y="123.9" transform="rotate(-90 61.6 123.9)">VDD</text>
<text x="64.1" y="125.2" transform="rotate(-90 64.1 125.2)">VDDQ</text>
<text x="69.5" y="122.8">DQ0</text>
<text x="69.5" y="125.3">DQ1</text>
<text x="53.8" y="130.4">A0</text>
<text x="69.5" y="127.9">DQ2</text>
<text x="69.5" y="130.4">DQ3</text>
<text x="53.8" y="133">A1</text>
<text x="53.8" y="135.5">A2</text>
<text x="69.5" y="135.5">DQ5</text>
<text x="69.5" y="133">DQ4</text>
<text x="53.8" y="138">A3</text>
<text x="53.8" y="140.6">A4</text>
<text x="53.8" y="143.1">A5</text>
<text x="69.5" y="138">DQ6</text>
<text x="69.5" y="140.6">DQ7</text>
<text x="69.5" y="143.1">DQ8</text>
<text x="53.8" y="145.7">A6</text>
<text x="53.8" y="148.2">A7</text>
<text x="68.5" y="148.2">DQ10</text>
<text x="69.5" y="145.7">DQ9</text>
<text x="53.8" y="155.8">A10/AP</text>
<text x="53.8" y="150.7">A8</text>
<text x="53.8" y="153.3">A9</text>
<text x="68.5" y="150.7">DQ11</text>
<text x="68.5" y="153.3">DQ12</text>
<text x="68.5" y="155.8">DQ13</text>
<text x="53.8" y="158.4">A11</text>
<text x="53.8" y="160.9">A12</text>
<text x="68.5" y="158.4">DQ14</text>
<text x="68.5" y="160.9">DQ15</text>
<text x="53.8" y="166">~{CS}</text>
<text x="53.8" y="173.6">LDQM</text>
<text x="53.8" y="168.5">CKE</text>
<text x="53.8" y="171.1">CLK</text>
<text x="53.8" y="178.7">~{WE}</text>
<text x="53.8" y="176.1">UDQM</text>
<text x="53.8" y="181.2">~{CAS}</text>
<text x="53.8" y="183.8">~{RAS}</text>
<text x="61.6" y="185.2" transform="rotate(-90 61.6 185.2)">VSS</text>
<text x="64.1" y="185.2" transform="rotate(-90 64.1 185.2)">VSSQ</text>
</g>
<g font-size="1.4" fill="#b58900">
<text x="131.1" y="94">2</text>
<text x="141.2" y="94">4</text>
</g>
</svg>
